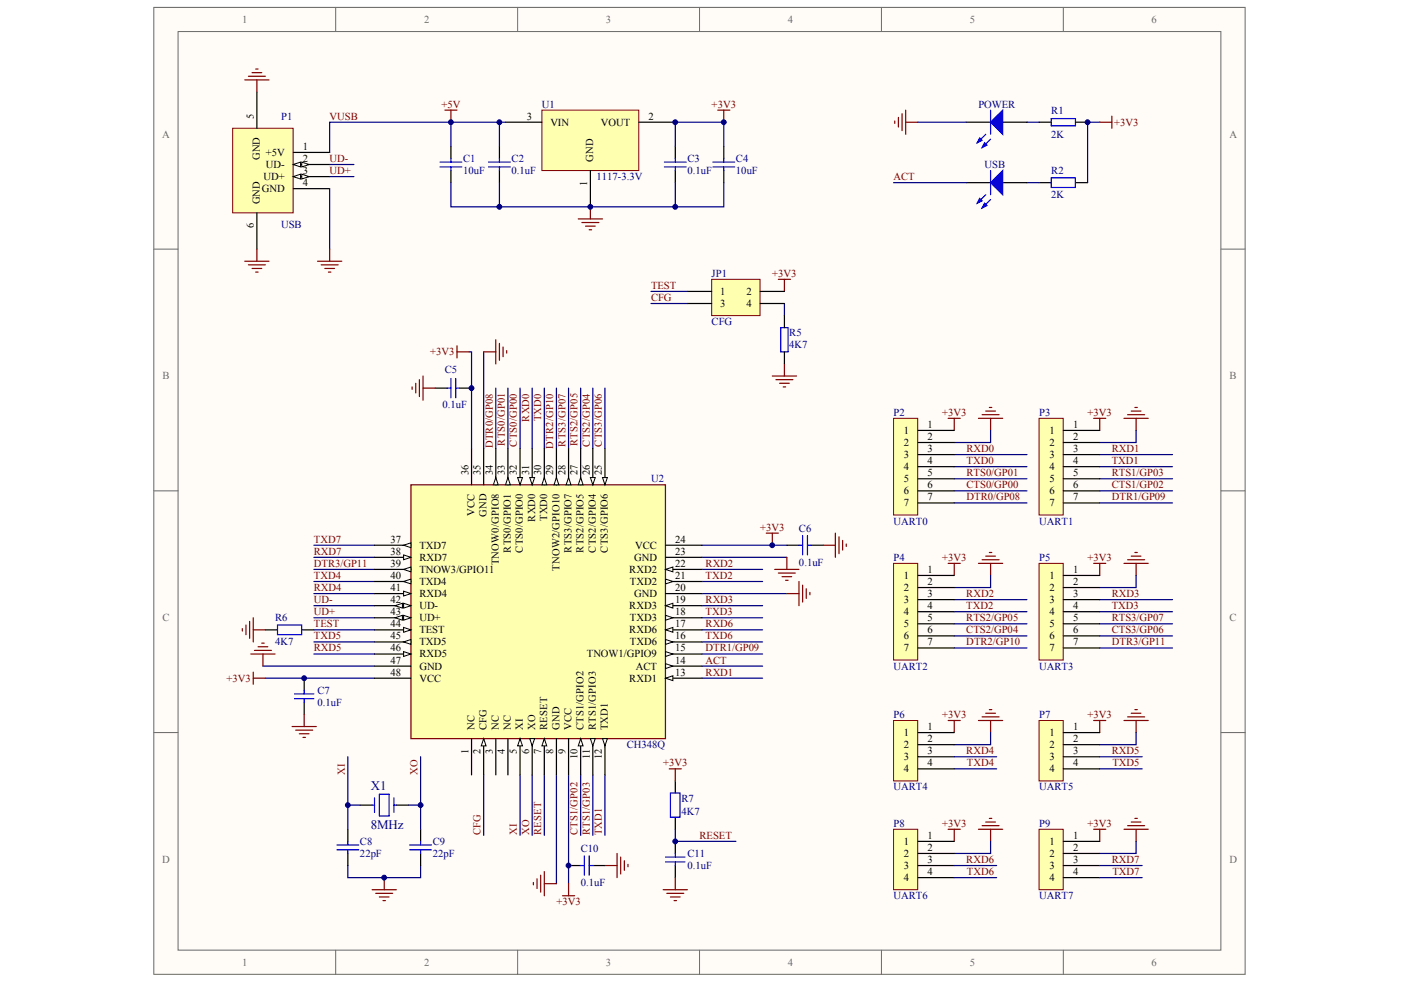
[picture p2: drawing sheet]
<svg xmlns="http://www.w3.org/2000/svg" width="287mm" height="202mm" viewBox="0 0 287 202" stroke-linecap="round" stroke-linejoin="round" font-family="sans-serif">
<g fill="#fffcf8" stroke="#696969" stroke-width=".2">
<path d="M31.5 1.5h223.4v198h-223.4z"/>
<path d="M36.5 6.5h213.4v188.1h-213.4z"/>
</g>
<g fill="none" stroke="#696969" stroke-width=".2">
<path d="M68.7 1.5v5M106 1.5v5M143.2 1.5v5M180.4 1.5v5M217.7 1.5v5M31.5 51h5M250 51h4.9M31.5 100.5h5M250 100.5h4.9M31.5 150h5M250 150h4.9M68.7 194.6v4.9"/>
<path d="M106 194.6v4.9M143.2 194.6v4.9M180.4 194.6v4.9M217.7 194.6v4.9"/>
</g>
<path d="M138.2 159.9v2.5M73.7 164.9h2.5M81.1 164.9h2.5M138.2 167.4v2.4M138.2 172.3v2.5M138.2 177.3v2.4" fill="none" stroke="#000" stroke-width=".25"/>
<path d="M76.2 164.9h.5M76.7 163.4v3M77.7 162.7h2v4.4h-2zM80.6 163.4v3M80.6 164.9h.5M136.3 175.5h3.9M136.3 176.5h3.9M137.2 162.4h2v5h-2zM138.2 174.8v.7M138.2 176.5v.8" fill="none" stroke="#00f" stroke-width=".25"/>
<g fill="none" stroke="#800000" stroke-width=".25">
<path d="M146.9 22.6h2.5M148.2 22.6v2.4M158.1 77h5M158.8 77.8h3.5M159.6 78.5h2M160.3 79.2h.5M160.6 74.5v2.5M137 157.5h2.5M138.2 157.5v2.4M78.7 179.7v2.5M138.2 179.7v2.5M76.2 182.2h4.9"/>
<path d="M76.9 183h3.5M77.7 183.7h2M78.4 184.4h.5M135.8 182.2h4.9M136.5 183h3.5M137.2 183.7h2M138 184.4h.5"/>
</g>
<path d="M133.3 59.7h7.4M71.2 164.9h2.5M83.6 164.9h2.5" fill="none" stroke="#000080" stroke-width=".25"/>
<path d="M110.9 22.6h19.9v12.3h-19.9z" fill="#ffffb0" stroke="#800000" stroke-width=".2"/>
<g fill="none" stroke="#000" stroke-width=".25">
<path d="M92.3 30v2.5M92.3 34.9v2.5M102.2 30v2.5M102.2 34.9v2.5M103.5 25h7.4M120.9 34.9v7.5M130.8 25h7.4M138.2 30v2.5M138.2 34.9v2.5M148.2 30v2.5M148.2 34.9v2.5M212.7 37.4h2.5"/>
<path d="M220.2 37.4h2.5M71.2 169.8v2.5M71.2 174.8v2.5M86.1 169.8v2.5M86.1 174.8v2.5"/>
</g>
<g fill="none" stroke="#800000" stroke-width=".25">
<path d="M91.1 22.6h2.5M92.3 22.6v2.4M183.2 24.8v.5M183.9 24v2M184.7 23.3v3.5M185.4 22.6v4.9M185.4 25h2.5M118.4 44.8h4.9M119.1 45.6h3.5M119.9 46.3h2M120.6 47.1h.5M120.9 42.4v2.4"/>
<path d="M159.3 57.2h2.5M160.6 57.2v2.5"/>
</g>
<g fill="none" stroke="#00f" stroke-width=".25">
<path d="M90.1 34.2h4.4M90.1 33.2h4.4M92.3 32.5v.7M92.3 34.2v.7M100 34.2h4.5M100 33.2h4.5M102.2 32.5v.7M102.2 34.2v.7M136 34.2h4.5M136 33.2h4.5M138.2 32.5v.7M138.2 34.2v.7"/>
<path d="M145.9 34.2h4.5M145.9 33.2h4.5M148.2 32.5v.7M148.2 34.2v.7M215.2 36.4h4.9v2h-4.9zM69 174h4.4M69 173.1h4.4M71.2 172.3v.8M71.2 174v.8M83.9 174h4.4M83.9 173.1h4.4M86.1 172.3v.8"/>
<path d="M86.1 174v.8"/>
</g>
<path d="M102.2 37.4v5M138.2 37.4v5M210.2 25h2.5M210.2 37.4h2.5M225.1 25h-2.4v12.4M133.3 62.2h7.4M160.6 62.2v2.4M71.2 177.3v2.4h14.9v-2.4M138.2 169.8v2.5h12.5" fill="none" stroke="#000080" stroke-width=".25"/>
<path d="M145.7 57.2h9.9v7.4h-9.9z" fill="#ffffb0" stroke="#800000" stroke-width=".2"/>
<path d="M197.8 37.4h5M197.8 25h5M205.3 37.4h4.9M205.3 25h4.9M212.7 25h2.5M220.2 25h2.5M140.7 59.7h5M155.6 59.7h5M140.7 62.2h5M155.6 62.2h5M160.6 64.6v2.5M160.6 72.1v2.4" fill="none" stroke="#000" stroke-width=".25"/>
<g fill="#00f" stroke="#00f" stroke-width=".25">
<path d="M202.8 37.4l2.5-2.5v5z"/>
<path d="M200.6 40.6l.5 .5-1 .5z"/>
<path d="M201.5 41.6l.5 .5-.9 .5z"/>
<path d="M202.8 25l2.5-2.4v4.9z"/>
<path d="M200.6 28.2l.5 .5-1 .5z"/>
<path d="M201.5 29.2l.5 .5-.9 .5z"/>
</g>
<path d="M201.8 39.9l-1.7 1.7M201.8 27.5l-1.7 1.7M202.8 22.6v4.9M202.8 34.9v5M202.8 28.5l-1.7 1.7M215.2 24.3h5v1.5h-5zM202.8 40.9l-1.7 1.7M159.8 67.1h1.5v5h-1.5z" fill="none" stroke="#00f" stroke-width=".25"/>
<path d="M182.9 37.4h14.9M187.9 25h9.9M71.2 155v14.8M86.1 155v14.8" fill="none" stroke="#000080" stroke-width=".25"/>
<path d="M47.6 26.3h12.4v17.3h-12.4z" fill="#ffffb0" stroke="#800000" stroke-width=".2"/>
<path d="M60 31.2h7.5M60 38.6h7.5M60 36.2h7.5M52.6 43.6v7.4" fill="none" stroke="#000" stroke-width=".25"/>
<g fill="#fffcf8" stroke="#000" stroke-width=".2">
<path d="M60 36.2l1.5-.5v1z"/>
<path d="M61.8 35.7l1.5 .5-1.5 .5z"/>
</g>
<path d="M60 33.7h7.5" fill="none" stroke="#000" stroke-width=".25"/>
<g fill="#fffcf8" stroke="#000" stroke-width=".2">
<path d="M60 33.7l1.5-.5v1z"/>
<path d="M61.8 33.2l1.5 .5-1.5 .5z"/>
</g>
<path d="M52.6 18.8v7.5M89.1 79.5h2.5M94 79.5h2.5M161.1 111.7h2.5M166 111.7h2.5M54.3 129h2.5M61.8 129h2.5M62.3 138.9v2.5M62.3 143.8v2.5M116.4 177.3h2.5M121.4 177.3h2.4" fill="none" stroke="#000" stroke-width=".25"/>
<g fill="none" stroke="#000080" stroke-width=".25">
<path d="M67.5 33.7h5M67.5 36.2h5M67.5 38.6v12.4M92.3 37.4v5h55.9v-5M92.3 25v5M102.2 25v5M103.5 25h-36v6.2M138.2 30v-5h10v5M99 72.1v19.8M101.5 79.5v12.4M104 79.5v12.4M106.5 79.5v12.4"/>
<path d="M108.9 79.5v12.4M111.4 79.5v12.4M113.9 79.5v12.4M116.4 79.5v12.4M118.9 79.5v12.4M121.4 79.5v12.4M123.8 79.5v12.4M195.3 93.1h14.9M195.3 95.6h14.9M195.3 98.1h14.9M202.8 88.2v2.4h-7.5M225.1 93.1h14.9"/>
<path d="M225.1 95.6h14.9M225.1 98.1h14.9M232.6 88.2v2.4h-7.5M64.3 111.7h12.4M64.3 114.1h12.4M64.3 119.1h12.4M64.3 116.6h12.4M143.7 111.7h17.4M143.7 114.1h17.4M143.7 119.1h12.4M143.7 116.6h12.4M195.3 103h14.9"/>
<path d="M195.3 100.5h14.9M202.8 117.9v2.4h-7.5M225.1 103h14.9M225.1 100.5h14.9M232.6 117.9v2.4h-7.5M53.8 136.4h22.9M54.3 138.9h22.4M64.3 131.5h12.4M64.3 133.9h12.4M64.3 129h12.4M64.3 121.6h12.4M64.3 126.5h12.4"/>
<path d="M64.3 124h12.4M143.7 131.5h12.4M143.7 133.9h12.4M143.7 129h12.4M143.7 138.9h12.4M143.7 136.4h12.4M143.7 121.6h17.4M143.7 126.5h12.4M143.7 124h12.4M195.3 122.8h14.9M195.3 125.3h14.9M195.3 127.8h14.9"/>
<path d="M195.3 132.7h14.9M195.3 130.2h14.9M225.1 122.8h14.9M225.1 125.3h14.9M225.1 127.8h14.9M225.1 132.7h14.9M225.1 130.2h14.9M99 158.7v12.4M106.5 158.7v12.4M108.9 158.7v12.4M111.4 158.7v12.4M113.9 158.7v22.3"/>
<path d="M116.4 158.7v22.3M118.9 158.7v12.4M121.4 158.7v12.4M123.8 158.7v12.4M195.3 157.5h8.7M202.8 150v2.5h-7.5M232.6 150v2.5h-7.5M202.8 172.3v2.5h-7.5M232.6 172.3v2.5h-7.5"/>
</g>
<g fill="none" stroke="#800000" stroke-width=".25">
<path d="M50.1 16.4h5M50.9 15.6h3.4M51.6 14.9h2M52.3 14.1h.5M52.6 16.4v2.4M50.1 53.5h5M50.9 54.2h3.4M51.6 55h2M52.3 55.7h.5M52.6 51v2.5M65 53.5h5M65.7 54.2h3.5"/>
<path d="M66.5 55h2M67.2 55.7h.5M67.5 51v2.5M84.4 79.2v.5M85.1 78.5v2M85.9 77.8v3.4M86.6 77v5M86.6 79.5h2.5M93.6 72.1h2.4M93.6 70.8v2.5M99 72.1h2.5M101.5 69.6v4.9"/>
<path d="M102.2 70.3v3.5M103 71.1v2M103.7 71.8v.5M194.1 85.7h2.5M195.3 85.7v2.5M200.3 85.7h5M201.1 84.9h3.4M201.8 84.2h2M202.5 83.4h.5M202.8 85.7v2.5M223.9 85.7h2.5M225.1 85.7v2.5"/>
<path d="M230.1 85.7h5M230.8 84.9h3.5M231.6 84.2h2M232.3 83.4h.5M232.6 85.7v2.5M156.9 109.2h2.4M158.1 109.2v2.5M158.6 116.6h5M159.3 117.4h3.5M160.1 118.1h2M160.8 118.8h.5M161.1 114.1v2.5"/>
<path d="M163.6 119.1v4.9M164.3 119.8v3.5M168.5 111.7h2.5M171 109.2v4.9M171.8 109.9v3.5M172.5 110.7v2M173.2 111.4v.5M194.1 115.4h2.5M195.3 115.4v2.5M200.3 115.4h5M201.1 114.6h3.4M201.8 113.9h2"/>
<path d="M202.5 113.2h.5M202.8 115.4v2.5M223.9 115.4h2.5M225.1 115.4v2.5M230.1 115.4h5M230.8 114.6h3.5M231.6 113.9h2M232.3 113.2h.5M232.6 115.4v2.5M49.6 128.7v.5M50.4 128v2M51.1 127.3v3.4"/>
<path d="M51.3 133.9h5M51.8 126.5v5M51.8 137.7v2.4M51.8 129h2.5M51.8 138.9h2.5M52.1 133.2h3.5M52.8 132.5h2M53.6 131.7h.5M53.8 133.9v2.5M161.1 121.6h2.5M165.1 120.6v2M165.8 121.3v.5"/>
<path d="M59.8 148.8h5M60.5 149.5h3.5M61.3 150.3h2M62 151h.5M62.3 146.3v2.5M194.1 147.6h2.5M195.3 147.6v2.4M200.3 147.6h5M201.1 146.8h3.4M201.8 146.1h2M202.5 145.3h.5M202.8 147.6v2.4"/>
<path d="M223.9 147.6h2.5M225.1 147.6v2.4M230.1 147.6h5M230.8 146.8h3.5M231.6 146.1h2M232.3 145.3h.5M232.6 147.6v2.4M109.9 180v2M110.7 179.2v3.5M111.4 178.5v5M123.8 177.3h2.5M126.3 174.8v4.9"/>
<path d="M127.1 175.5v3.5M127.8 176.3v2M128.6 177v.5M194.1 169.8h2.5M195.3 169.8v2.5M200.3 169.8h5M201.1 169.1h3.4M201.8 168.4h2M202.5 167.6h.5M202.8 169.8v2.5M223.9 169.8h2.5M225.1 169.8v2.5"/>
<path d="M230.1 169.8h5M230.8 169.1h3.5M231.6 168.4h2M232.3 167.6h.5M232.6 169.8v2.5M109.2 180.7v.5M111.4 181h2.5M115.2 183.5h2.4M116.4 181v2.5"/>
</g>
<g fill="none" stroke="#00f" stroke-width=".25">
<path d="M91.6 79.5h.7M92.3 77.5v4M93.3 77.5v4M93.3 79.5h.7M163.6 111.7h.7M164.3 109.7v3.9M165.3 109.7v3.9M165.3 111.7h.7M56.8 128h5v2h-5zM60.3 143.1h4M60.3 142.1h4M62.3 141.4v.7"/>
<path d="M62.3 143.1v.7M118.9 177.3h.7M119.6 175.3v3.9M120.6 175.3v3.9M120.6 177.3h.8"/>
</g>
<path d="M84.1 99.3h52.1v52h-52.1z" fill="#ffffb0" stroke="#800000" stroke-width=".25"/>
<path d="M96.5 151.3v7.4M99 151.3v7.4" fill="none" stroke="#000" stroke-width=".25"/>
<path d="M99 151.3l.5 1.5h-1z" fill="#fffcf8" stroke="#000" stroke-width=".2"/>
<path d="M101.5 151.3v7.4M104 151.3v7.4M106.5 151.3v7.4" fill="none" stroke="#000" stroke-width=".25"/>
<path d="M106.5 151.3l.5 1.5h-1z" fill="#fffcf8" stroke="#000" stroke-width=".2"/>
<path d="M108.9 151.3v7.4" fill="none" stroke="#000" stroke-width=".25"/>
<path d="M108.4 151.3h1l-.5 1.5z" fill="#fffcf8" stroke="#000" stroke-width=".2"/>
<path d="M111.4 151.3v7.4" fill="none" stroke="#000" stroke-width=".25"/>
<path d="M111.4 151.3l.5 1.5h-1z" fill="#fffcf8" stroke="#000" stroke-width=".2"/>
<path d="M113.9 151.3v7.4M116.4 151.3v7.4M118.9 151.3v7.4" fill="none" stroke="#000" stroke-width=".25"/>
<path d="M118.9 151.3l.5 1.5h-1z" fill="#fffcf8" stroke="#000" stroke-width=".2"/>
<path d="M121.4 151.3v7.4" fill="none" stroke="#000" stroke-width=".25"/>
<path d="M120.9 151.3h1l-.5 1.5z" fill="#fffcf8" stroke="#000" stroke-width=".2"/>
<path d="M123.8 151.3v7.4" fill="none" stroke="#000" stroke-width=".25"/>
<path d="M123.3 151.3h1l-.5 1.5z" fill="#fffcf8" stroke="#000" stroke-width=".2"/>
<path d="M136.3 138.9h7.4" fill="none" stroke="#000" stroke-width=".25"/>
<path d="M136.3 138.9l1.4-.5v1z" fill="#fffcf8" stroke="#000" stroke-width=".2"/>
<path d="M136.3 136.4h7.4" fill="none" stroke="#000" stroke-width=".25"/>
<path d="M136.3 135.9l1.4 .5-1.4 .5z" fill="#fffcf8" stroke="#000" stroke-width=".2"/>
<path d="M101.5 91.9v7.4" fill="none" stroke="#000" stroke-width=".25"/>
<path d="M101.5 97.8l.5 1.5h-1z" fill="#fffcf8" stroke="#000" stroke-width=".2"/>
<path d="M136.3 119.1h7.4M136.3 121.6h7.4" fill="none" stroke="#000" stroke-width=".25"/>
<path d="M136.3 118.6l1.4 .5-1.4 .5z" fill="#fffcf8" stroke="#000" stroke-width=".2"/>
<path d="M136.3 116.6h7.4" fill="none" stroke="#000" stroke-width=".25"/>
<path d="M136.3 116.6l1.4-.5v1z" fill="#fffcf8" stroke="#000" stroke-width=".2"/>
<path d="M123.8 91.9v7.4M136.3 114.1h7.4M136.3 111.7h7.4" fill="none" stroke="#000" stroke-width=".25"/>
<path d="M123.3 97.8h1l-.5 1.5z" fill="#fffcf8" stroke="#000" stroke-width=".2"/>
<path d="M121.4 91.9v7.4" fill="none" stroke="#000" stroke-width=".25"/>
<path d="M120.9 97.8h1l-.5 1.5z" fill="#fffcf8" stroke="#000" stroke-width=".2"/>
<path d="M118.9 91.9v7.4" fill="none" stroke="#000" stroke-width=".25"/>
<path d="M118.9 97.8l.5 1.5h-1z" fill="#fffcf8" stroke="#000" stroke-width=".2"/>
<path d="M116.4 91.9v7.4" fill="none" stroke="#000" stroke-width=".25"/>
<path d="M116.4 97.8l.5 1.5h-1z" fill="#fffcf8" stroke="#000" stroke-width=".2"/>
<path d="M136.3 126.5h7.4" fill="none" stroke="#000" stroke-width=".25"/>
<path d="M136.3 126l1.4 .5-1.4 .5z" fill="#fffcf8" stroke="#000" stroke-width=".2"/>
<path d="M111.4 91.9v7.4" fill="none" stroke="#000" stroke-width=".25"/>
<path d="M111.4 97.8l.5 1.5h-1z" fill="#fffcf8" stroke="#000" stroke-width=".2"/>
<path d="M108.9 91.9v7.4" fill="none" stroke="#000" stroke-width=".25"/>
<path d="M108.4 97.8h1l-.5 1.5z" fill="#fffcf8" stroke="#000" stroke-width=".2"/>
<path d="M76.7 119.1h7.4" fill="none" stroke="#000" stroke-width=".25"/>
<path d="M82.6 119.1l1.5-.5v1z" fill="#fffcf8" stroke="#000" stroke-width=".2"/>
<path d="M76.7 121.6h7.4" fill="none" stroke="#000" stroke-width=".25"/>
<path d="M82.6 121.1l1.5 .5-1.5 .5z" fill="#fffcf8" stroke="#000" stroke-width=".2"/>
<path d="M96.5 91.9v7.4M99 91.9v7.4M76.7 111.7h7.4" fill="none" stroke="#000" stroke-width=".25"/>
<path d="M82.6 111.7l1.5-.5v1z" fill="#fffcf8" stroke="#000" stroke-width=".2"/>
<path d="M104 91.9v7.4" fill="none" stroke="#000" stroke-width=".25"/>
<path d="M104 97.8l.5 1.5h-1z" fill="#fffcf8" stroke="#000" stroke-width=".2"/>
<path d="M106.5 91.9v7.4" fill="none" stroke="#000" stroke-width=".25"/>
<path d="M106 97.8h1l-.5 1.5z" fill="#fffcf8" stroke="#000" stroke-width=".2"/>
<path d="M136.3 124h7.4" fill="none" stroke="#000" stroke-width=".25"/>
<path d="M136.3 124l1.4-.4v.9z" fill="#fffcf8" stroke="#000" stroke-width=".2"/>
<path d="M136.3 133.9h7.4" fill="none" stroke="#000" stroke-width=".25"/>
<path d="M136.3 133.5l1.4 .4-1.4 .5z" fill="#fffcf8" stroke="#000" stroke-width=".2"/>
<path d="M76.7 129h7.4" fill="none" stroke="#000" stroke-width=".25"/>
<path d="M82.6 128.5l1.5 .5-1.5 .5z" fill="#fffcf8" stroke="#000" stroke-width=".2"/>
<path d="M76.7 136.4h7.4M76.7 138.9h7.4M76.7 126.5h7.4" fill="none" stroke="#000" stroke-width=".25"/>
<g fill="#fffcf8" stroke="#000" stroke-width=".2">
<path d="M82.6 126l1.5 .5-1.5 .5z"/>
<path d="M80.9 126.5l1.5-.5v1z"/>
</g>
<path d="M76.7 124h7.4" fill="none" stroke="#000" stroke-width=".25"/>
<g fill="#fffcf8" stroke="#000" stroke-width=".2">
<path d="M82.6 123.6l1.5 .4-1.5 .5z"/>
<path d="M80.9 124l1.5-.4v.9z"/>
</g>
<path d="M76.7 131.5h7.4" fill="none" stroke="#000" stroke-width=".25"/>
<path d="M82.6 131.5l1.5-.5v1z" fill="#fffcf8" stroke="#000" stroke-width=".2"/>
<path d="M76.7 133.9h7.4" fill="none" stroke="#000" stroke-width=".25"/>
<path d="M82.6 133.5l1.5 .4-1.5 .5z" fill="#fffcf8" stroke="#000" stroke-width=".2"/>
<path d="M136.3 131.5h7.4" fill="none" stroke="#000" stroke-width=".25"/>
<path d="M136.3 131l1.4 .5-1.4 .5z" fill="#fffcf8" stroke="#000" stroke-width=".2"/>
<path d="M136.3 129h7.4" fill="none" stroke="#000" stroke-width=".25"/>
<path d="M136.3 129l1.4-.5v1z" fill="#fffcf8" stroke="#000" stroke-width=".2"/>
<path d="M76.7 114.1h7.4" fill="none" stroke="#000" stroke-width=".25"/>
<path d="M82.6 113.6l1.5 .5-1.5 .5z" fill="#fffcf8" stroke="#000" stroke-width=".2"/>
<path d="M113.9 91.9v7.4" fill="none" stroke="#000" stroke-width=".25"/>
<path d="M113.9 97.8l.5 1.5h-1z" fill="#fffcf8" stroke="#000" stroke-width=".2"/>
<path d="M76.7 116.6h7.4" fill="none" stroke="#000" stroke-width=".25"/>
<path d="M82.6 116.6l1.5-.5v1z" fill="#fffcf8" stroke="#000" stroke-width=".2"/>
<path d="M96 72.1h.5v19.8" fill="none" stroke="#000080" stroke-width=".25"/>
<path d="M182.9 85.7h5v19.8h-5z" fill="#ffffb0" stroke="#800000" stroke-width=".2"/>
<path d="M187.9 88.2h7.4M187.9 90.6h7.4M187.9 93.1h7.4M187.9 95.6h7.4M187.9 98.1h7.4M187.9 100.5h7.4M187.9 103h7.4" fill="none" stroke="#000" stroke-width=".25"/>
<path d="M182.9 147.6h5v12.3h-5z" fill="#ffffb0" stroke="#800000" stroke-width=".2"/>
<path d="M187.9 150h7.4M187.9 152.5h7.4M187.9 155h7.4M187.9 157.5h7.4" fill="none" stroke="#000" stroke-width=".25"/>
<path d="M212.7 85.7h5v19.8h-5z" fill="#ffffb0" stroke="#800000" stroke-width=".2"/>
<path d="M217.7 88.2h7.4M217.7 90.6h7.4M217.7 93.1h7.4M217.7 95.6h7.4M217.7 98.1h7.4M217.7 100.5h7.4M217.7 103h7.4" fill="none" stroke="#000" stroke-width=".25"/>
<path d="M182.9 115.4h5v19.8h-5z" fill="#ffffb0" stroke="#800000" stroke-width=".2"/>
<path d="M187.9 117.9h7.4M187.9 120.3h7.4M187.9 122.8h7.4M187.9 125.3h7.4M187.9 127.8h7.4M187.9 130.2h7.4M187.9 132.7h7.4" fill="none" stroke="#000" stroke-width=".25"/>
<path d="M212.7 115.4h5v19.8h-5z" fill="#ffffb0" stroke="#800000" stroke-width=".2"/>
<path d="M217.7 117.9h7.4M217.7 120.3h7.4M217.7 122.8h7.4M217.7 125.3h7.4M217.7 127.8h7.4M217.7 130.2h7.4M217.7 132.7h7.4" fill="none" stroke="#000" stroke-width=".25"/>
<path d="M212.7 147.6h5v12.3h-5z" fill="#ffffb0" stroke="#800000" stroke-width=".2"/>
<path d="M217.7 150h7.4M217.7 152.5h7.4M217.7 155h7.4M217.7 157.5h7.4" fill="none" stroke="#000" stroke-width=".25"/>
<path d="M182.9 169.8h5v12.4h-5z" fill="#ffffb0" stroke="#800000" stroke-width=".2"/>
<path d="M187.9 172.3h7.4M187.9 174.8h7.4M187.9 177.3h7.4M187.9 179.7h7.4" fill="none" stroke="#000" stroke-width=".25"/>
<path d="M212.7 169.8h5v12.4h-5z" fill="#ffffb0" stroke="#800000" stroke-width=".2"/>
<path d="M217.7 172.3h7.4M217.7 174.8h7.4M217.7 177.3h7.4M217.7 179.7h7.4" fill="none" stroke="#000" stroke-width=".25"/>
<path d="M225.1 25h2.5M227.6 23.8v2.5" fill="none" stroke="#800000" stroke-width=".25"/>
<path d="M195.3 155h8.7M225.1 155h8.7M225.1 157.5h8.7M195.3 177.3h8.7M195.3 179.7h8.7M225.1 177.3h8.7M225.1 179.7h8.7" fill="none" stroke="#000080" stroke-width=".25"/>
<g fill="#000080" stroke="#000080" stroke-width=".2">
<circle cx="62.3" cy="138.9" r=".49"/>
<circle cx="71.2" cy="164.9" r=".49"/>
<circle cx="78.6" cy="179.7" r=".49"/>
<circle cx="86.1" cy="164.9" r=".49"/>
<circle cx="92.3" cy="25" r=".49"/>
<circle cx="96.5" cy="79.5" r=".49"/>
<circle cx="102.2" cy="42.4" r=".49"/>
<circle cx="102.2" cy="25" r=".49"/>
<circle cx="116.4" cy="177.3" r=".49"/>
<circle cx="120.8" cy="42.4" r=".49"/>
<circle cx="138.2" cy="172.3" r=".49"/>
<circle cx="138.2" cy="42.4" r=".49"/>
<circle cx="138.2" cy="25" r=".49"/>
<circle cx="148.2" cy="25" r=".49"/>
<circle cx="158.1" cy="111.7" r=".49"/>
<circle cx="222.6" cy="25" r=".49"/>
</g>
<g font-size="2.6" fill="#000080">
<text x="75.9" y="161.8">X1</text>
<text x="75.9" y="169.7">8MHz</text>
</g>
<g font-size="2.2" fill="#696969">
<text x="49.6" y="4.7">1</text>
<text x="86.8" y="4.7">2</text>
<text x="124" y="4.7">3</text>
<text x="161.3" y="4.7">4</text>
<text x="198.5" y="4.7">5</text>
<text x="235.8" y="4.7">6</text>
<text x="33.2" y="28.2">A</text>
<text x="251.7" y="28.2">A</text>
<text x="33.2" y="77.7">B</text>
<text x="251.7" y="77.7">B</text>
<text x="33.2" y="127.2">C</text>
<text x="251.7" y="127.2">C</text>
<text x="33.2" y="176.7">D</text>
<text x="251.7" y="176.7">D</text>
<text x="49.6" y="197.8">1</text>
<text x="86.8" y="197.8">2</text>
<text x="124" y="197.8">3</text>
<text x="161.3" y="197.8">4</text>
<text x="198.5" y="197.8">5</text>
<text x="235.8" y="197.8">6</text>
</g>
<g font-size="2.2" fill="#800000">
<text x="90.4" y="22">+5V</text>
<text x="145.7" y="22">+3V3</text>
<text x="67.5" y="24.5">VUSB</text>
<text x="228.1" y="25.7">+3V3</text>
<text x="67.5" y="35.6">UD+</text>
<text x="67.5" y="33.2">UD-</text>
<text x="182.9" y="36.9">ACT</text>
<text x="133.3" y="59.2">TEST</text>
<text x="158.1" y="56.7">+3V3</text>
<text x="133.3" y="61.6">CFG</text>
<text x="88.1" y="72.8">+3V3</text>
<text x="108.3" y="86.4" transform="rotate(-90 108.3 86.4)">RXD0</text>
<text x="110.8" y="86.3" transform="rotate(-90 110.8 86.3)">TXD0</text>
<text x="192.9" y="85.1">+3V3</text>
<text x="222.7" y="85.1">+3V3</text>
<text x="100.9" y="91.8" transform="rotate(-90 100.9 91.8)">DTR0/GP08</text>
<text x="103.3" y="91.3" transform="rotate(-90 103.3 91.3)">RTS0/GP01</text>
<text x="105.8" y="91.5" transform="rotate(-90 105.8 91.5)">CTS0/GP00</text>
<text x="113.3" y="91.9" transform="rotate(-90 113.3 91.9)">DTR2/GP10</text>
<text x="115.8" y="91.5" transform="rotate(-90 115.8 91.5)">RTS3/GP07</text>
<text x="118.2" y="91.4" transform="rotate(-90 118.2 91.4)">RTS2/GP05</text>
<text x="120.7" y="91.5" transform="rotate(-90 120.7 91.5)">CTS2/GP04</text>
<text x="123.2" y="91.5" transform="rotate(-90 123.2 91.5)">CTS3/GP06</text>
<text x="197.9" y="92.6">RXD0</text>
<text x="197.9" y="95">TXD0</text>
<text x="227.6" y="92.6">RXD1</text>
<text x="227.6" y="95">TXD1</text>
<text x="197.9" y="97.5">RTS0/GP01</text>
<text x="197.9" y="100">CTS0/GP00</text>
<text x="227.6" y="100">CTS1/GP02</text>
<text x="227.6" y="97.5">RTS1/GP03</text>
<text x="197.9" y="102.5">DTR0/GP08</text>
<text x="227.6" y="102.5">DTR1/GP09</text>
<text x="64.3" y="111.1">TXD7</text>
<text x="64.3" y="113.6">RXD7</text>
<text x="155.6" y="108.7">+3V3</text>
<text x="64.3" y="118.6">TXD4</text>
<text x="64.3" y="116.1">DTR3/GP11</text>
<text x="144.4" y="118.6">TXD2</text>
<text x="144.4" y="116.1">RXD2</text>
<text x="192.9" y="114.8">+3V3</text>
<text x="222.7" y="114.8">+3V3</text>
<text x="64.3" y="121">RXD4</text>
<text x="64.3" y="123.5">UD-</text>
<text x="64.3" y="126">UD+</text>
<text x="144.4" y="126">TXD3</text>
<text x="144.4" y="123.5">RXD3</text>
<text x="197.8" y="124.7">TXD2</text>
<text x="197.8" y="122.3">RXD2</text>
<text x="227.6" y="124.7">TXD3</text>
<text x="227.6" y="122.3">RXD3</text>
<text x="64.3" y="130.9">TXD5</text>
<text x="64.3" y="128.5">TEST</text>
<text x="144.4" y="130.9">TXD6</text>
<text x="144.4" y="128.5">RXD6</text>
<text x="197.8" y="127.2">RTS2/GP05</text>
<text x="197.8" y="129.7">CTS2/GP04</text>
<text x="227.6" y="127.2">RTS3/GP07</text>
<text x="227.6" y="129.7">CTS3/GP06</text>
<text x="64.3" y="133.4">RXD5</text>
<text x="144.4" y="135.9">ACT</text>
<text x="144.4" y="133.4">DTR1/GP09</text>
<text x="197.8" y="132.2">DTR2/GP10</text>
<text x="227.6" y="132.2">DTR3/GP11</text>
<text x="46.4" y="139.6">+3V3</text>
<text x="144.4" y="138.4">RXD1</text>
<text x="192.9" y="147">+3V3</text>
<text x="222.7" y="147">+3V3</text>
<text x="197.8" y="154.5">RXD4</text>
<text x="227.6" y="154.5">RXD5</text>
<text x="70.6" y="158.7" transform="rotate(-90 70.6 158.7)">XI</text>
<text x="85.5" y="158.7" transform="rotate(-90 85.5 158.7)">XO</text>
<text x="135.8" y="156.9">+3V3</text>
<text x="197.9" y="156.9">TXD4</text>
<text x="227.7" y="156.9">TXD5</text>
<text x="98.4" y="171.1" transform="rotate(-90 98.4 171.1)">CFG</text>
<text x="105.8" y="171.1" transform="rotate(-90 105.8 171.1)">XI</text>
<text x="108.3" y="171.1" transform="rotate(-90 108.3 171.1)">XO</text>
<text x="110.8" y="171.1" transform="rotate(-90 110.8 171.1)">RESET</text>
<text x="118.2" y="171.1" transform="rotate(-90 118.2 171.1)">CTS1/GP02</text>
<text x="120.7" y="171.1" transform="rotate(-90 120.7 171.1)">RTS1/GP03</text>
<text x="123.2" y="171.1" transform="rotate(-90 123.2 171.1)">TXD1</text>
<text x="143.2" y="171.8">RESET</text>
<text x="192.9" y="169.3">+3V3</text>
<text x="222.7" y="169.3">+3V3</text>
<text x="197.8" y="176.7">RXD6</text>
<text x="197.9" y="179.2">TXD6</text>
<text x="227.6" y="176.7">RXD7</text>
<text x="227.7" y="179.2">TXD7</text>
<text x="113.9" y="185.4">+3V3</text>
</g>
<g font-size="2.2" fill="#000080">
<text x="110.9" y="22">U1</text>
<text x="200.3" y="22">POWER</text>
<text x="215.2" y="23.3">R1</text>
<text x="57.6" y="24.5">P1</text>
<text x="215.2" y="28.2">2K</text>
<text x="94.8" y="33.2">C1</text>
<text x="94.8" y="35.6">10uF</text>
<text x="104.7" y="33.2">C2</text>
<text x="104.7" y="35.6">0.1uF</text>
<text x="140.7" y="33.2">C3</text>
<text x="140.7" y="35.6">0.1uF</text>
<text x="150.7" y="33.2">C4</text>
<text x="150.7" y="35.6">10uF</text>
<text x="201.5" y="34.4">USB</text>
<text x="215.2" y="35.6">R2</text>
<text x="122.1" y="36.9">1117-3.3V</text>
<text x="215.2" y="40.6">2K</text>
<text x="57.6" y="46.8">USB</text>
<text x="145.7" y="56.7">JP1</text>
<text x="145.7" y="66.6">CFG</text>
<text x="161.6" y="68.8">R5</text>
<text x="161.6" y="71.3">4K7</text>
<text x="91.1" y="76.5">C5</text>
<text x="90.6" y="83.7">0.1uF</text>
<text x="182.9" y="85.1">P2</text>
<text x="212.7" y="85.1">P3</text>
<text x="133.3" y="98.8">U2</text>
<text x="182.9" y="107.4">UART0</text>
<text x="212.7" y="107.4">UART1</text>
<text x="163.6" y="108.9">C6</text>
<text x="163.6" y="115.8">0.1uF</text>
<text x="182.9" y="114.8">P4</text>
<text x="212.7" y="114.8">P5</text>
<text x="56.3" y="127.2">R6</text>
<text x="56.3" y="132.2">4K7</text>
<text x="182.9" y="137.1">UART2</text>
<text x="212.7" y="137.1">UART3</text>
<text x="65" y="142.1">C7</text>
<text x="65" y="144.6">0.1uF</text>
<text x="182.9" y="147">P6</text>
<text x="212.7" y="147">P7</text>
<text x="128.3" y="153.2">CH348Q</text>
<text x="182.9" y="161.9">UART4</text>
<text x="212.7" y="161.9">UART5</text>
<text x="139.5" y="164.4">R7</text>
<text x="139.5" y="166.8">4K7</text>
<text x="73.7" y="173">C8</text>
<text x="88.6" y="173">C9</text>
<text x="182.9" y="169.3">P8</text>
<text x="212.7" y="169.3">P9</text>
<text x="73.7" y="175.5">22pF</text>
<text x="88.6" y="175.5">22pF</text>
<text x="118.9" y="174.5">C10</text>
<text x="140.7" y="175.5">C11</text>
<text x="140.7" y="178">0.1uF</text>
<text x="118.9" y="181.4">0.1uF</text>
<text x="182.9" y="184.2">UART6</text>
<text x="212.7" y="184.2">UART7</text>
</g>
<g font-size="2.2">
<text x="52" y="24.3" transform="rotate(-90 52 24.3)">5</text>
<text x="107.9" y="24.5">3</text>
<text x="112.7" y="25.7">VIN</text>
<text x="123" y="25.7">VOUT</text>
<text x="132.8" y="24.5">2</text>
<text x="53.2" y="32.8" transform="rotate(-90 53.2 32.8)">GND</text>
<text x="54.4" y="31.9">+5V</text>
<text x="54.5" y="34.4">UD-</text>
<text x="62" y="30.7">1</text>
<text x="62" y="35.6">3</text>
<text x="62" y="33.2">2</text>
<text x="121.5" y="33.2" transform="rotate(-90 121.5 33.2)">GND</text>
<text x="53.2" y="41.9" transform="rotate(-90 53.2 41.9)">GND</text>
<text x="53.6" y="39.3">GND</text>
<text x="54" y="36.9">UD+</text>
<text x="62" y="38.1">4</text>
<text x="120.2" y="38" transform="rotate(-90 120.2 38)">1</text>
<text x="52" y="46.7" transform="rotate(-90 52 46.7)">6</text>
<text x="147.4" y="60.4">1</text>
<text x="147.4" y="62.9">3</text>
<text x="152.8" y="60.4">2</text>
<text x="152.8" y="62.9">4</text>
<text x="185.1" y="88.9">1</text>
<text x="189.9" y="87.6">1</text>
<text x="214.9" y="88.9">1</text>
<text x="219.7" y="87.6">1</text>
<text x="185.1" y="91.3">2</text>
<text x="185.1" y="93.8">3</text>
<text x="189.9" y="90.1">2</text>
<text x="189.9" y="92.6">3</text>
<text x="189.9" y="95">4</text>
<text x="214.9" y="91.3">2</text>
<text x="214.9" y="93.8">3</text>
<text x="219.7" y="90.1">2</text>
<text x="219.7" y="92.6">3</text>
<text x="219.7" y="95">4</text>
<text x="95.9" y="97.3" transform="rotate(-90 95.9 97.3)">36</text>
<text x="98.4" y="97.3" transform="rotate(-90 98.4 97.3)">35</text>
<text x="100.9" y="97.3" transform="rotate(-90 100.9 97.3)">34</text>
<text x="103.3" y="97.3" transform="rotate(-90 103.3 97.3)">33</text>
<text x="105.8" y="97.3" transform="rotate(-90 105.8 97.3)">32</text>
<text x="108.3" y="97.3" transform="rotate(-90 108.3 97.3)">31</text>
<text x="110.8" y="97.3" transform="rotate(-90 110.8 97.3)">30</text>
<text x="113.3" y="97.3" transform="rotate(-90 113.3 97.3)">29</text>
<text x="115.8" y="97.3" transform="rotate(-90 115.8 97.3)">28</text>
<text x="118.2" y="97.3" transform="rotate(-90 118.2 97.3)">27</text>
<text x="120.7" y="97.3" transform="rotate(-90 120.7 97.3)">26</text>
<text x="123.2" y="97.3" transform="rotate(-90 123.2 97.3)">25</text>
<text x="185.1" y="96.3">4</text>
<text x="185.1" y="98.8">5</text>
<text x="185.1" y="101.2">6</text>
<text x="189.9" y="97.5">5</text>
<text x="189.9" y="100">6</text>
<text x="214.9" y="96.3">4</text>
<text x="214.9" y="98.8">5</text>
<text x="214.9" y="101.2">6</text>
<text x="219.7" y="97.5">5</text>
<text x="219.7" y="100">6</text>
<text x="97.1" y="105.6" transform="rotate(-90 97.1 105.6)">VCC</text>
<text x="99.6" y="105.9" transform="rotate(-90 99.6 105.9)">GND</text>
<text x="109.5" y="106.8" transform="rotate(-90 109.5 106.8)">RXD0</text>
<text x="112" y="106.7" transform="rotate(-90 112 106.7)">TXD0</text>
<text x="185.1" y="103.7">7</text>
<text x="189.9" y="102.5">7</text>
<text x="214.9" y="103.7">7</text>
<text x="219.7" y="102.5">7</text>
<text x="79.9" y="111.1">37</text>
<text x="79.9" y="113.6">38</text>
<text x="85.9" y="112.4">TXD7</text>
<text x="104.6" y="113.2" transform="rotate(-90 104.6 113.2)">RTS0/GPIO1</text>
<text x="107.1" y="113.2" transform="rotate(-90 107.1 113.2)">CTS0/GPIO0</text>
<text x="117" y="113.2" transform="rotate(-90 117 113.2)">RTS3/GPIO7</text>
<text x="119.5" y="113.2" transform="rotate(-90 119.5 113.2)">RTS2/GPIO5</text>
<text x="122" y="113.2" transform="rotate(-90 122 113.2)">CTS2/GPIO4</text>
<text x="124.4" y="113.2" transform="rotate(-90 124.4 113.2)">CTS3/GPIO6</text>
<text x="130" y="112.4">VCC</text>
<text x="138.2" y="113.6">23</text>
<text x="138.2" y="111.1">24</text>
<text x="79.9" y="118.6">40</text>
<text x="79.9" y="116.1">39</text>
<text x="85.9" y="119.8">TXD4</text>
<text x="85.9" y="114.8">RXD7</text>
<text x="85.9" y="117.3">TNOW3/GPIO11</text>
<text x="102.1" y="115.8" transform="rotate(-90 102.1 115.8)">TNOW0/GPIO8</text>
<text x="114.5" y="116.9" transform="rotate(-90 114.5 116.9)">TNOW2/GPIO10</text>
<text x="128.8" y="117.3">RXD2</text>
<text x="129" y="119.8">TXD2</text>
<text x="129.8" y="114.8">GND</text>
<text x="138.2" y="118.6">21</text>
<text x="138.2" y="116.1">22</text>
<text x="185.1" y="118.6">1</text>
<text x="189.9" y="117.3">1</text>
<text x="189.9" y="119.8">2</text>
<text x="214.9" y="118.6">1</text>
<text x="219.7" y="117.3">1</text>
<text x="219.7" y="119.8">2</text>
<text x="79.9" y="121">41</text>
<text x="79.9" y="126">43</text>
<text x="79.9" y="123.5">42</text>
<text x="85.9" y="122.3">RXD4</text>
<text x="85.9" y="124.7">UD-</text>
<text x="128.8" y="124.7">RXD3</text>
<text x="129.8" y="122.3">GND</text>
<text x="138.2" y="121">20</text>
<text x="138.2" y="126">18</text>
<text x="138.2" y="123.5">19</text>
<text x="185.1" y="121">2</text>
<text x="185.1" y="123.5">3</text>
<text x="185.1" y="126">4</text>
<text x="189.9" y="122.3">3</text>
<text x="189.9" y="124.7">4</text>
<text x="214.9" y="121">2</text>
<text x="214.9" y="123.5">3</text>
<text x="214.9" y="126">4</text>
<text x="219.7" y="122.3">3</text>
<text x="219.7" y="124.7">4</text>
<text x="79.9" y="128.5">44</text>
<text x="79.9" y="130.9">45</text>
<text x="85.9" y="129.7">TEST</text>
<text x="85.9" y="127.2">UD+</text>
<text x="128.8" y="129.7">RXD6</text>
<text x="129" y="127.2">TXD3</text>
<text x="138.2" y="130.9">16</text>
<text x="138.2" y="128.5">17</text>
<text x="185.1" y="128.5">5</text>
<text x="185.1" y="130.9">6</text>
<text x="189.9" y="127.2">5</text>
<text x="189.9" y="129.7">6</text>
<text x="214.9" y="128.5">5</text>
<text x="214.9" y="130.9">6</text>
<text x="219.7" y="127.2">5</text>
<text x="219.7" y="129.7">6</text>
<text x="79.9" y="135.9">47</text>
<text x="79.9" y="133.4">46</text>
<text x="85.9" y="137.1">GND</text>
<text x="85.9" y="132.2">TXD5</text>
<text x="85.9" y="134.7">RXD5</text>
<text x="120.2" y="134.7">TNOW1/GPIO9</text>
<text x="129" y="132.2">TXD6</text>
<text x="130.2" y="137.1">ACT</text>
<text x="138.2" y="135.9">14</text>
<text x="138.2" y="133.4">15</text>
<text x="185.1" y="133.4">7</text>
<text x="189.9" y="132.2">7</text>
<text x="214.9" y="133.4">7</text>
<text x="219.7" y="132.2">7</text>
<text x="79.9" y="138.4">48</text>
<text x="85.9" y="139.6">VCC</text>
<text x="128.8" y="139.6">RXD1</text>
<text x="138.2" y="138.4">13</text>
<text x="97.1" y="149.5" transform="rotate(-90 97.1 149.5)">NC</text>
<text x="99.6" y="149.5" transform="rotate(-90 99.6 149.5)">CFG</text>
<text x="102.1" y="149.5" transform="rotate(-90 102.1 149.5)">NC</text>
<text x="104.6" y="149.5" transform="rotate(-90 104.6 149.5)">NC</text>
<text x="107.1" y="149.5" transform="rotate(-90 107.1 149.5)">XI</text>
<text x="109.5" y="149.5" transform="rotate(-90 109.5 149.5)">XO</text>
<text x="112" y="149.5" transform="rotate(-90 112 149.5)">RESET</text>
<text x="114.5" y="149.5" transform="rotate(-90 114.5 149.5)">GND</text>
<text x="117" y="149.5" transform="rotate(-90 117 149.5)">VCC</text>
<text x="119.5" y="149.5" transform="rotate(-90 119.5 149.5)">CTS1/GPIO2</text>
<text x="122" y="149.5" transform="rotate(-90 122 149.5)">RTS1/GPIO3</text>
<text x="124.4" y="149.5" transform="rotate(-90 124.4 149.5)">TXD1</text>
<text x="189.9" y="149.5">1</text>
<text x="219.7" y="149.5">1</text>
<text x="95.9" y="154.4" transform="rotate(-90 95.9 154.4)">1</text>
<text x="98.4" y="154.4" transform="rotate(-90 98.4 154.4)">2</text>
<text x="100.9" y="154.4" transform="rotate(-90 100.9 154.4)">3</text>
<text x="103.3" y="154.4" transform="rotate(-90 103.3 154.4)">4</text>
<text x="105.8" y="154.4" transform="rotate(-90 105.8 154.4)">5</text>
<text x="108.3" y="154.4" transform="rotate(-90 108.3 154.4)">6</text>
<text x="110.8" y="154.4" transform="rotate(-90 110.8 154.4)">7</text>
<text x="113.3" y="154.4" transform="rotate(-90 113.3 154.4)">8</text>
<text x="115.8" y="154.4" transform="rotate(-90 115.8 154.4)">9</text>
<text x="118.2" y="155.5" transform="rotate(-90 118.2 155.5)">10</text>
<text x="120.7" y="155.5" transform="rotate(-90 120.7 155.5)">11</text>
<text x="123.2" y="155.5" transform="rotate(-90 123.2 155.5)">12</text>
<text x="185.1" y="150.7">1</text>
<text x="185.1" y="153.2">2</text>
<text x="185.1" y="155.7">3</text>
<text x="189.9" y="152">2</text>
<text x="189.9" y="154.5">3</text>
<text x="214.9" y="150.7">1</text>
<text x="214.9" y="153.2">2</text>
<text x="214.9" y="155.7">3</text>
<text x="219.7" y="152">2</text>
<text x="219.7" y="154.5">3</text>
<text x="185.1" y="158.2">4</text>
<text x="189.9" y="156.9">4</text>
<text x="214.9" y="158.2">4</text>
<text x="219.7" y="156.9">4</text>
<text x="185.1" y="173">1</text>
<text x="189.9" y="171.8">1</text>
<text x="214.9" y="173">1</text>
<text x="219.7" y="171.8">1</text>
<text x="185.1" y="175.5">2</text>
<text x="185.1" y="178">3</text>
<text x="189.9" y="174.3">2</text>
<text x="189.9" y="176.7">3</text>
<text x="189.9" y="179.2">4</text>
<text x="214.9" y="175.5">2</text>
<text x="214.9" y="178">3</text>
<text x="219.7" y="174.3">2</text>
<text x="219.7" y="176.7">3</text>
<text x="219.7" y="179.2">4</text>
<text x="185.1" y="180.4">4</text>
<text x="214.9" y="180.4">4</text>
</g>
</svg>
